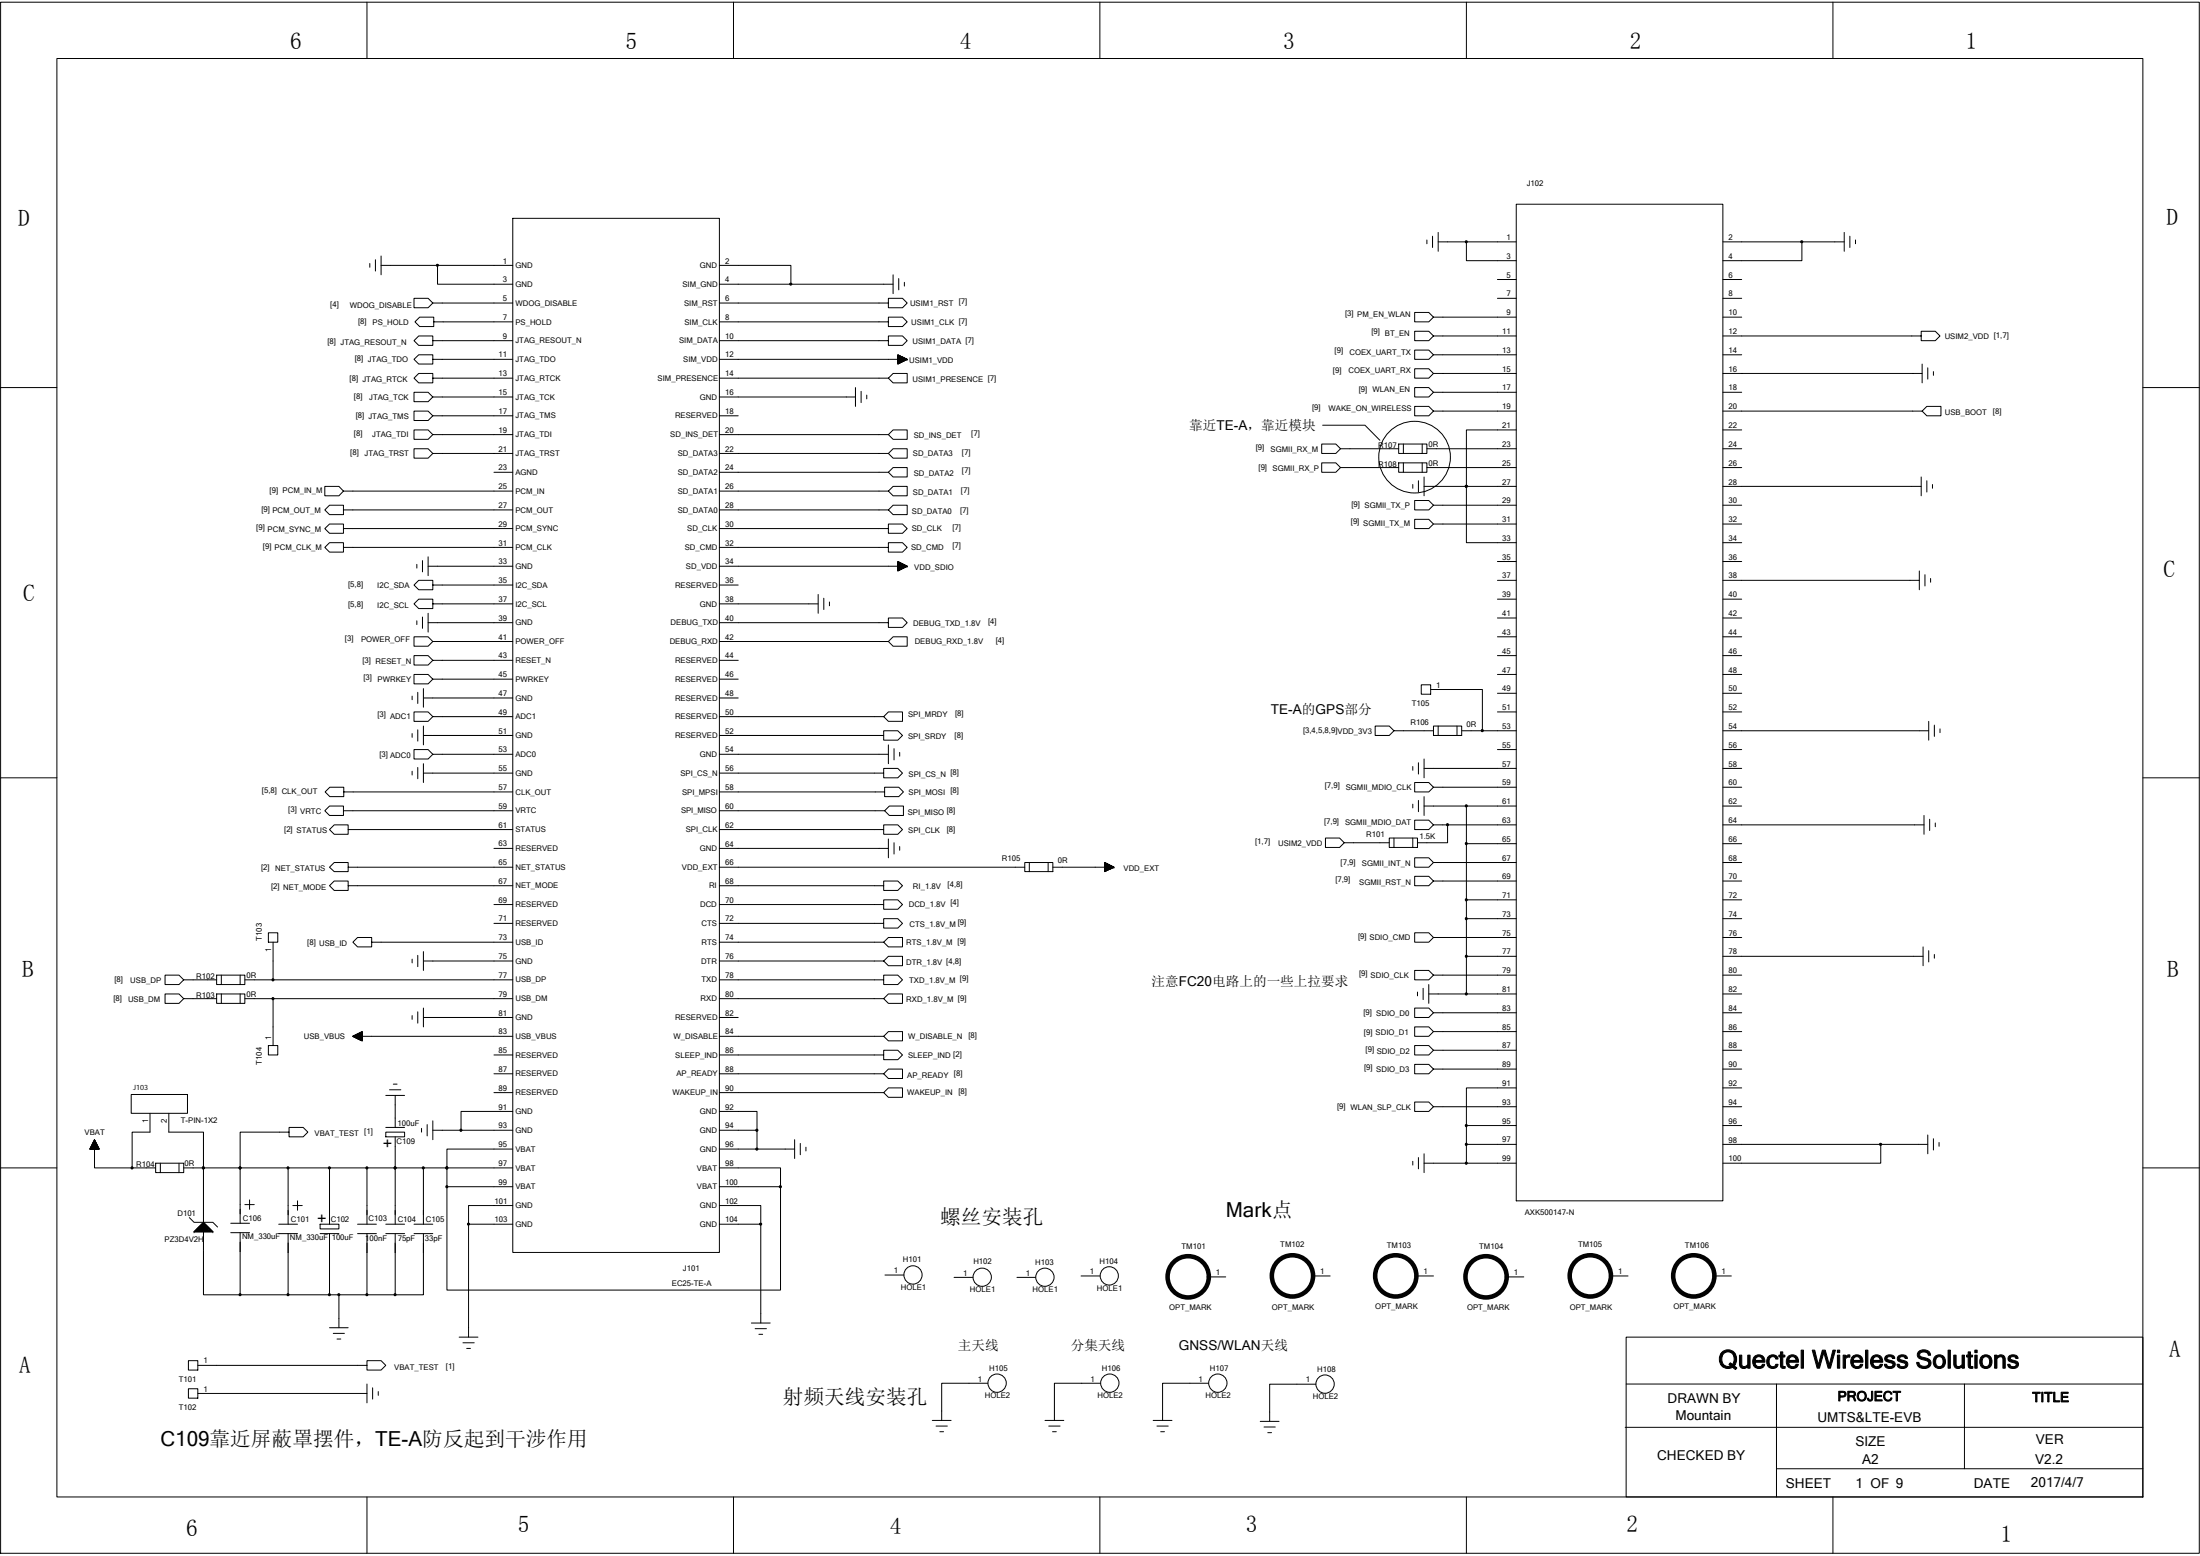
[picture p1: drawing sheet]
<svg xmlns="http://www.w3.org/2000/svg" width="297mm" height="210mm" viewBox="0 0 297 210" stroke-linecap="round" stroke-linejoin="round" font-family="sans-serif">
<g fill="none" stroke="#000" stroke-width=".14">
<path d="M.1 .3h296.8v209.3h-296.8zM7.7 7.9h281.6v194.1h-281.6zM49.5 .3v7.6M99 .3v7.6M148.5 .3v7.6M198 .3v7.6M247.5 .3v7.6M49.9 35.6v.5M50.7 35.1v1.5M51.5 34.5v2.6M51.5 35.8h17.7M59.1 35.8v2.6h10.1"/>
<path d="M69.2 29.5h27.9v139.5h-27.9zM97.1 35.8h9.7v2.6M120.6 38.4h-23.5M120.6 37.1v2.5M121.3 37.6v1.5M122.1 38.1v.5M192.7 32.4v.5M193.4 31.9v1.5M194.2 32.6h10.5M194.2 31.4v2.5M198 32.6v2.6h6.7M202.2 37.7h2.5"/>
<path d="M204.7 27.6h27.9v134.5h-27.9zM232.6 37.7h2.6M243.3 32.6v2.6h-10.7M249 31.4v2.5M249 32.6h-16.4M249.8 31.9v1.5M250.5 32.4v.5M.1 52.3h7.6M69.2 46h-10.8v-.7h-1.9l-.6 .7 .6 .6h1.9v-.6M69.2 51h-10.8v-.6h-1.9l-.6 .6 .6 .7h1.9v-.7M69.2 48.5h-10.8v-.6h-1.9l-.6 .6 .6 .6h1.9v-.6M69.2 56.1h-10.8l-.6 .6h-1.9v-1.2h1.9l.6 .6"/>
<path d="M69.2 53.6h-10.8l-.6 .6h-1.9v-1.3h1.9l.6 .7M69.2 58.7h-10.8l-.6 .6h-1.9v-1.3h1.9l.6 .7M69.2 43.4h-10.6v-.6h-1.9l-.7 .6 .7 .7h1.9v-.7M69.2 40.9h-10.8l-.6 .6h-1.9v-1.2h1.9l.6 .6M97.1 56.1h2.6M115.5 53.6h-18.4M115.5 52.3v2.5M116.3 52.8v1.5M117 53.3v.5M119.9 51l.7-.6h1.9v1.3h-1.9l-.7-.7h-22.8M119.9 46v.6h2l.6-.6-.6-.7h-2v.7h-22.8M119.9 43.4v.7h2l.6-.7-.6-.6h-2v.6h-22.8"/>
<path d="M119.9 40.9v.6h2l.6-.6-.6-.6h-2v.6h-22.8M119.9 58.7l.7-.7h1.9v1.3h-1.9l-.7-.6h-22.8M121.2 48.5h1.3l-1.3-.6v1.2l1.3-.6h-25.4M121.2 49.1h.1M121.2 49h.2M121.2 49h.3M121.2 48.9h.4M121.2 48.9h.5M121.2 48.9h.6M121.2 48.8h.7M121.2 48.7h.8M121.2 48.7h.9"/>
<path d="M121.2 48.6h1M121.2 48.6h1.1M121.2 48.5h1.2M121.2 48.4h1.2M121.2 48.4h1.1v.2M121.2 48.3h1M121.2 48.3h.9M121.2 48.2h.8M121.2 48.2h.7M121.2 48.1h.5M121.2 48h.4M121.2 48h.3"/>
<path d="M121.2 48h.2M121.2 47.9h.1M121.3 47.9v1.2M121.3 48v1M121.4 48v1M121.5 48v1M121.6 48v.9M121.6 48.1v.8M121.7 48.1v.8M121.8 48.2v.7M121.8 48.2v.6M121.9 48.2v.6"/>
<path d="M122 48.2v.5M122 48.3v.4M122.1 48.3v.4M122.2 48.3v.3M122.2 48.4v.2M122.3 48.4v.2M122.4 48.4v.1M122.4 48.5h.1M122.5 48.5h.1M178.6 57.4h5.7l2 2M188.8 59.9h3.9v1.3h-3.9zM189.5 59.9v1.3"/>
<path d="M192 59.9v1.3M193.5 45.3l-.6-.6h-1.9v1.3h1.9l.6-.7h11.2M193.5 47.9l-.6-.7h-1.9v1.3h1.9l.6-.6h11.2M193.5 50.4l-.6-.6h-1.9v1.2h1.9l.6-.6h11.2M193.5 52.9l-.6-.6h-1.9v1.3h1.9l.6-.7h11.2M193.5 55.5l-.6-.7h-1.9v1.3h1.9l.6-.6h11.2M193.5 42.8l-.6-.6h-1.9v1.2h1.9l.6-.6h11.2M202.2 40.3h2.5M204.7 58h-6.7v7.6M232.6 40.3h2.6M232.6 42.8h2.6M232.6 47.9h2.6"/>
<path d="M232.6 52.9h2.6M232.6 58h2.6M259.4 45.3v.7h1.9l.6-.7-.6-.6h-1.9v.6h-26.8M259.5 55.5l.7 .6h1.9v-1.3h-1.9l-.7 .7h-26.9M259.5 49.1v2.6M259.5 50.4h-26.9M260.3 49.6v1.6M261 50.1v.6M289.3 52.3h7.6M56.3 76.2v.5M57 75.6v1.6M57.8 75.1v2.6"/>
<path d="M66.7 63.7h2.5M69.2 66.3h-22.8l-.6-.7h-1.9v1.3h1.9l.6-.6M69.2 68.8h-22.8v-.6h-1.9l-.6 .6 .6 .6h1.9v-.6M69.2 71.3h-22.8v-.6h-1.9l-.6 .6 .6 .7h1.9v-.7M69.2 73.9h-22.8v-.7h-1.9l-.6 .7 .6 .6h1.9v-.6M69.2 79h-10.8v-.7h-1.9l-.6 .7 .6 .6h1.9v-.6M69.2 61.2h-10.8l-.6 .6h-1.9v-1.2h1.9l.6 .6M69.2 76.4h-11.4M97.1 79h2.6M119.9 73.9v.6h2l.6-.6-.6-.7h-2v.7h-22.8M119.9 71.3v.7h2l.6-.7-.6-.6h-2v.6h-22.8M119.9 68.8l.7-.6h1.9v1.2h-1.9l-.7-.6h-22.8"/>
<path d="M119.9 66.3l.7-.7h1.9v1.3h-1.9l-.7-.6h-22.8M119.9 63.7l.7-.6h1.9v1.3h-1.9l-.7-.7h-22.8M119.9 61.2l.7-.6h1.9v1.2h-1.9l-.7-.6h-22.8M121.2 76.4h1.3l-1.3-.6v1.2l1.3-.6h-25.4M121.2 76.3h1.1v.2M121.2 77h.1M121.2 77h.2M121.2 76.9h.3M121.2 76.9h.4M121.2 76.8h.5M121.2 76.8h.6M121.2 76.7h.7"/>
<path d="M121.2 76.7h.8M121.2 76.6h.9M121.2 76.5h1.1M121.2 76.5h1.2M121.2 76.3h1.2M121.2 76.3h1M121.2 76.2h.9M121.2 76.2h.8M121.2 76.1h.7M121.2 76.1h.6M121.2 76h.5M121.2 75.9h.4"/>
<path d="M121.2 75.9h.3M121.2 75.8h.2M121.2 75.8h.1M121.3 75.8v1.2M121.4 75.9v1M121.5 75.9v1M121.6 75.9v1M121.6 76v.8M121.7 76v.8M121.8 76.1v.7M121.8 76.1v.6M121.9 76.1v.6"/>
<path d="M122 76.2v.5M122 76.2v.4M122.1 76.2v.4M122.2 76.3v.3M122.2 76.3v.2l-1 .1M122.3 76.3v.2M122.4 76.3v.2M122.4 76.4h.1M122.5 76.4h.1M181 63.1l-.6-.6h-1.9v1.2h1.9l.6-.6h7.8M181 60.6l-.6-.7h-1.9v1.3h1.9l.6-.6h7.8M188.8 62.5h3.9v1.2h-3.9z"/>
<path d="M189.5 62.5v1.2M190.8 65.4v.5M191.5 64.9v1.5M192 62.5v1.2M192.3 65.6h12.4M192.3 64.4v2.5M193.5 68.2l-.6-.7h-1.9v1.3h1.9l.6-.6h11.2M198 65.6v7.6h6.7M198 65.6h.1M202.2 75.8h2.5M202.2 78.3h2.5M204.7 70.7h-11.2l-.6 .6h-1.9v-1.2h1.9l.6 .6"/>
<path d="M204.7 60.6h-12M204.7 63.1h-12M232.6 60.6h2.6M232.6 63.1h2.6M232.6 68.2h2.6M232.6 70.7h2.6M232.6 73.2h2.6M232.6 75.8h2.6M259.1 77v2.6M259.1 78.3h-26.5M259.4 64.4v2.5M259.4 65.6h-26.8"/>
<path d="M259.9 77.6v1.5M260.2 64.9v1.5M260.7 78.1v.5M260.9 65.4v.5M55.6 99v.5M55.6 93.9v.5M56.3 83.8v.5M56.4 98.5v1.5M56.4 93.4v1.5M57 83.3v1.5M57.2 98v2.5M57.2 92.9v2.5"/>
<path d="M57.2 94.2h1.2M57.8 82.8v2.5M58.4 86.6l-.6-.7h-1.9v1.3h1.9l.6-.6h10.8M69.2 96.7h-10.8l-.6 .6h-1.9v-1.2h1.9l.6 .6M69.2 81.5h-10.8v-.6h-1.9l-.6 .6 .6 .6h1.9v-.6M69.2 91.7h-10.8l-.6 .6h-1.9v-1.3h1.9l.6 .7M69.2 89.1h-10.8l-.6 .6h-1.9v-1.2h1.9l.6 .6M69.2 84h-11.4M69.2 94.2h-10.8M69.2 99.3h-12M97.1 84h22.8v-.6h2l.6 .6-.6 .7h-2v-.7M97.1 86.6h22.8l.7 .6h1.9v-1.3h-1.9l-.7 .7"/>
<path d="M97.1 89.1h2.6M97.1 91.7h2.6M97.1 94.2h2.6M110.5 81.5h-13.4M110.5 80.2v2.6M111.2 80.7v1.6M112 81.2v.5M119.3 99.3v.6h1.9l.7-.6-.7-.7h-1.9v.7h-22.2M119.3 96.7l.6-.6h2v1.2h-2l-.6-.6h-22.2M191.9 92.4h1.3v1.3h-1.3zM193.2 93h6.9v5.6h4.6M193.5 98.6h-5.3l-.6 .7h-1.9v-1.3h1.9l.6 .6"/>
<path d="M193.5 98h3.9v1.3h-3.9zM194.2 98v1.3M196.7 98v1.3M200.1 98.6h-2.7M202.2 80.9h2.5M202.2 83.4h2.5M202.2 85.9h2.5M202.2 88.5h2.5M202.2 91h2.5M202.2 93.6h2.5M202.2 96.1h2.5M232.6 80.9h2.6"/>
<path d="M232.6 83.4h2.6M232.6 85.9h2.6M232.6 88.5h2.6M232.6 91h2.6M232.6 93.6h2.6M232.6 96.1h2.6M260.4 97.3v2.6M260.4 98.6h-27.8M261.2 97.9v1.5M261.9 98.4v.5M.1 105h7.6M47 119.5v.7h-1.9l-.6-.7 .6-.6h1.9v.6h22.2"/>
<path d="M47 117v.6h-1.9l-.6-.6 .6-.6h1.9v.6h22.2M47 112v.6h-1.9l-.6-.6 .6-.7h1.9v.7h22.2M55.6 104.1v.5M56.4 103.6v1.5M57.2 103.1v2.5M66.7 114.5h2.5M69.2 101.8h-10.8l-.6 .6h-1.9v-1.2h1.9l.6 .6M69.2 109.4h-22.8v-.6h-1.9l-.6 .6 .6 .6h1.9v-.6M69.2 106.9h-22.8v-.7h-1.9l-.6 .7 .6 .6h1.9v-.6M69.2 104.3h-12M97.1 119.5h22.2M119.3 104.3v.7h1.9l.7-.7-.7-.6h-1.9v.6h-22.2"/>
<path d="M119.3 112v.6h1.9l.7-.6-.7-.7h-1.9v.7h-22.2M119.3 118.9h1.9l.7 .6-.7 .7h-1.9zM119.4 106.9v.6h1.9l.7-.6-.7-.7h-1.9v.7h-22.3M119.4 109.4l.7-.6h1.9v1.2h-1.9l-.7-.6h-22.3M119.9 114.5h-22.8M119.9 113.2v2.6M119.9 101.8h-22.8M119.9 100.5v2.6M120.7 113.7v1.6M120.7 101v1.6M121.5 114.2v.5M121.5 101.5v.5"/>
<path d="M138.4 116.4h3.8v1.2h-3.8zM138.4 117h-41.3M139 116.4v1.2M141.5 116.4v1.2M142.2 117h8.2l-1.3 .6v-1.2l1.3 .6h-1.3M149.1 117.6h.1M149.1 117.6h.2M149.1 117.5h.3M149.1 117.5h.4M149.1 117.4h.5M149.1 117.3h.8M149.1 117.3h.9"/>
<path d="M149.1 117.2h1M149.1 117.2h1.1M149.1 117.1h1.2M149.1 117.1h1.3M149.1 117h1.2M149.1 116.9h1.1v.2M149.1 116.9h1v.3M149.1 116.8h.9M149.1 116.8h.8M149.1 116.7h.7M149.1 116.7h.6v.6M149.1 116.6h.5"/>
<path d="M149.1 116.6h.4M149.1 116.5h.3M149.1 116.5h.2M149.1 116.4l.1 1.2M149.2 116.4v1.2M149.3 116.5v1.1M149.3 116.5v1M149.4 116.5v1M149.5 116.6v.9M149.5 116.6v.8M149.6 116.6v.8M149.7 116.7v.6h-.6"/>
<path d="M149.8 116.7v.6M149.9 116.8v.5M149.9 116.8v.4M150 116.8v.4M150.1 116.9v.3M150.2 116.9v.2M150.3 117v.1M150.4 117h.1M181.5 113.7l-.6-.6h-1.9v1.3h1.9l.6-.7h6.1M187.6 113.1h3.8v1.3h-3.8zM188.2 113.1v1.3M190.8 113.1v1.3"/>
<path d="M190.8 108.5v.5M190.8 103.4v.5M191.5 108v1.5M191.5 102.9v1.6M192.3 108.8h12.4M192.3 107.5v2.5M192.3 102.4v2.6M193.5 106.2l-.6-.6h-1.9v1.3h1.9l.6-.7h11.2M193.5 111.3l-.6-.6h-1.9v1.3h1.9l.6-.7h1.9v2.4h-4M193.5 116.4l-.6-.6h-1.9v1.2h1.9l.6-.6h11.2M193.5 118.9l-.6-.6h-1.9v1.2h1.9l.6-.6h11.2M198 108.8v12.6"/>
<path d="M202.2 101.2h2.5M204.7 103.7h-12.4M204.7 111.3h-9.3M204.7 113.9h-6.7M232.6 101.2h2.6M232.6 103.7h2.6M232.6 106.2h2.6M232.6 108.8h2.6M232.6 113.9h2.6M232.6 116.4h2.6M232.6 118.9h2.6M259.8 110v2.6"/>
<path d="M259.8 111.3h-27.2M260.5 110.6v1.5M261.3 111.1v.5M289.3 105h7.6M29.2 131.6h3.9v1.3h-3.9zM29.2 134.1h3.9v1.3h-3.9zM29.2 134.8h-4.4l-.6 .6h-1.9v-1.3h1.9l.6 .7M29.2 132.2h-4.4l-.6 .7h-1.9v-1.3h1.9l.6 .6M29.9 131.6v1.3M29.9 134.1v1.3M32.4 131.6v1.3M32.4 134.1v1.3"/>
<path d="M33.1 134.8h3.8v6.3M33.1 132.2h3.8M36.2 125.9h1.3v1.2h-1.3zM36.9 127.1v5.1h32.3M36.9 134.8h32.3M47.7 139.8v.1M47.7 139.9h1.2M47.8 139.8v.1M47.8 140h1.1M47.9 139.7v.3M48 139.7v.3M48.1 139.6v.5"/>
<path d="M48.2 139.6v.5M48.3 139.5v.7h.6M48.4 139.5v.7M48.5 139.4v.9M48.6 139.4v.9M48.6 139.3v1.1M48.7 139.3h.2M48.7 139.3v1.1M48.8 139.3h.1M48.8 139.3v1.1h.1M48.9 139.2v1.3M48.9 139.8h-1.2v.1"/>
<path d="M48.9 139.8h-1.1v.2M48.9 139.7h-1v.3h1M48.9 139.8h-1.3l1.3 .7v-1.3l-1.3 .6h21.6M48.9 139.7h-.9v.4h.9M48.9 139.6h-.8v.5M48.9 139.6h-.7v.6M48.9 139.5h-.6v.7h.6M48.9 139.4h-.5v.9h.5M48.9 139.4h-.4l.1 .9h.3M48.9 139.3h-.1l.1 1.1M55.6 129.4v.5M55.6 137.1v.5"/>
<path d="M56.4 128.9v1.6M56.4 136.5v1.6M57.2 128.4v2.6M57.2 136v2.6M66.7 122.1h2.5M66.7 124.6h2.5M69.2 127.1h-19v-.6h-1.9l-.7 .6 .7 .7h1.9v-.7M69.2 129.7h-12M69.2 137.3h-12M97.1 137.3h2.6M119.3 124.6v.6h1.9l.7-.6-.7-.6h-1.9v.6h-22.2M119.3 129.7l.6-.6h2v1.2h-2l-.6-.6h-22.2"/>
<path d="M119.3 134.8l.6-.7h2v1.3h-2l-.6-.6h-22.2M119.3 132.2v.7h1.9l.7-.7-.7-.6h-1.9v.6h-22.2M119.3 127.1l.6-.6h2v1.3h-2l-.6-.7h-22.2M119.3 122.1v.6h1.9l.7-.6-.7-.7h-1.9v.7h-22.2M119.3 139.8l.6-.6h2v1.3h-2l-.6-.7h-22.2M191.4 133.9v.5M192.1 133.4v1.5M192.9 134.1h11.8M192.9 132.9v2.5M193.5 126.5l-.6-.6h-1.9v1.2h1.9l.6-.6h11.2M193.5 131.6l-.6-.6h-1.9v1.2h1.9l.6-.6h11.2M193.5 136.7l-.6-.7h-1.9v1.3h1.9l.6-.6h11.2"/>
<path d="M193.5 139.2l-.6-.6h-1.9v1.2h1.9l.6-.6h11.2M198 124v10.1M204.7 121.4h-6.7v2.6M204.7 124h-6.7M204.7 129.1h-6.7M232.6 121.4h2.6M232.6 124h2.6M232.6 126.5h2.6M232.6 131.6h2.6M232.6 134.1h2.6M232.6 136.7h2.6M232.6 139.2h2.6"/>
<path d="M259.6 127.8v2.5M259.6 129.1h-27M260.4 128.3v1.5M261.2 128.8v.5M.1 157.6h7.6M12.1 155.1h1.3M12.1 155l1.3 .1M12.1 155v.1M12.2 155h1.2M12.2 154.9h1.1v.2M12.2 154.9v.2M12.2 154.9h1.1"/>
<path d="M12.3 155.1v-.3h1v.3M12.3 154.8h.9M12.3 154.7h.9v.4M12.3 154.7v.4M12.3 154.7h.9M12.4 154.6h.8v.5M12.4 154.6v.5M12.4 154.6h.7M12.4 154.5h.7v.6M12.4 154.5v.6M12.4 154.5h.7M12.5 154.4h.6v.7"/>
<path d="M12.5 154.4v.7M12.5 154.4h.5M12.5 154.3h.5v.8M12.6 154.2h.4v.9M12.6 154.2v.9M12.6 154.2h.4M12.6 154.1h.3v1M12.7 154v1.1M12.7 154h.2v1.1M12.7 154h.1M12.7 153.9h.1v1.2M12.8 153.8v1.3"/>
<path d="M12.8 153.8h.1M12.8 153.9l-.1 1.2M12.9 154.1h-.3v1M13 154.3h-.5v.8M17.7 147.7h7.6v2.5h-7.6zM17.8 157.6h3.2M20.3 150.2v2.6h-2.5v4.8h-5v-3.8l-.7 1.3h1.3l-.6-1.3M21 157h3.8v1.2h-3.8zM21.7 157v1.2M22.8 150.2v2.6h4.7v21.9h4.9v-8.4M24.2 157v1.2M36.2 141.1h1.3v1.3h-1.3z"/>
<path d="M38.9 157.6h-6.5v7.5M38.9 157.6v7.6M38.9 157.6h30.3M39 152.8v.6h1.9l.7-.6-.7-.7h-1.9v.7h-6.6v4.8h-7.6M44.5 157.6v7.6M48.2 140.1h.7M48.7 140.4h.2M49.5 157.6v7.6M52.1 147.8h2.5M52.1 152.8h2.5v.6h-2.5zM52.1 152.1h2.5M52.6 147.1h1.5"/>
<path d="M53.1 146.3h.5M53.4 147.8v4.3M53.4 153.4v11.8M56.9 152.3v.5M57.2 157.6v7.6M57.7 151.8v1.5M58.4 151.3v2.5M58.4 152.5h10.8M60.3 157.6h.1M60.3 157.6v2.5M66.7 142.4h2.5M66.7 144.9h2.5"/>
<path d="M66.7 147.4h2.5M69.2 155.1h-8.9v2.5M69.2 150h-7v2.5M97.1 157.6h8.3v2.5M97.1 150h5.1v2.5M102.2 152.5v2.6h-5.1M102.2 152.5h-5.1M102.2 155.1h5.1M107.3 153.8v2.5M108.1 154.3v1.5M108.8 154.8v.5M119.3 147.4l.6-.6h2v1.3h-2l-.6-.7h-22.2"/>
<path d="M119.3 142.4v.6h1.9l.7-.6-.7-.7h-1.9v.7h-22.2M119.3 144.9l.6-.6h2v1.2h-2l-.6-.6h-22.2M190.8 156.7v.5M191.5 156.2v1.5M192.3 157h12.4M192.3 155.7v2.5M193.5 141.7l-.6-.6h-1.9v1.3h1.9l.6-.7h11.2M193.5 144.3l-.6-.7h-1.9v1.3h1.9l.6-.6h11.2M193.5 149.4l-.6-.7h-1.9v1.3h1.9l.6-.6h11.2M198 151.9v5.1M204.7 146.8h-6.7v5.1M204.7 151.9h-6.7"/>
<path d="M204.7 154.4h-6.7M232.6 141.7h2.6M232.6 144.3h2.6M232.6 146.8h2.6M232.6 149.4h2.6M232.6 151.9h2.6M253.9 154.4v2.6h-21.3M260.3 153.2v2.5M260.3 154.4h-27.7M261 153.7v1.5M261.8 154.2v.5M289.3 157.6h7.6"/>
<path d="M25.6 164.3l.6 .7h2.5l.7 .6M26.2 166.2h2.5l-1.2-1.2-1.3 1.2h2.5M26.2 166.2h.1M26.3 166.1h2.3v.1M26.3 166.1v.1M26.5 166h2v.2M26.5 165.9v.3M26.6 166.2v-.4h1.8v.4M26.7 166.2v-.5h1.5v.5M26.8 165.6h1.3v.6M26.8 165.6v.6M27 165.5h1v.7"/>
<path d="M27 165.4v.8M27.1 165.3h.8v.9M27.1 165.3v.9M27.2 166.2v-1h.5v1M27.3 165.1h.3v1.1M27.3 165.1v1.1M27.5 165h.1M28.7 166.2h.1M31.2 165.1h2.5M31.2 166.3h2.5M33.1 162.6h1.2M33.7 161.9v1.3"/>
<path d="M37.6 165.2h2.6M37.6 166.5h2.6M38.9 166.5v8.2h-6.5M38.9 174.7h10.6M39.5 162.7h1.3M40.2 162.1v1.2M43.2 165.2h2.6v.6h-2.6zM43.2 166.5h2.6M44.5 179.2h2.5M44.5 166.5v8.2M45 179.9h1.5M45.8 174.7v4.5"/>
<path d="M48.3 165.2h2.5M48.3 166.5h2.5M49.5 166.5v8.2M52.1 165.2h2.5M52.1 166.5h2.5M53.4 166.5v8.2h-3.9M55.9 165.2h2.5M55.9 166.5h2.5M57.2 166.5v8.2h-3.8M60.3 160.1v14h45.1v-14M60.3 160.1h8.9M63.3 165.2h5.9"/>
<path d="M63.3 165.2v15.2M69.2 162.7h-5.9v2.5M97.1 162.7h5.6v2.5M101.4 178.5h2.6M102 179.3h1.5M102.7 165.2h-5.6M102.7 165.2v13.3M105.4 160.1h-8.3M119.5 172.1h2.5M128.8 172.4h2.6M137.3 172.4h2.5M146 172.2h2.5"/>
<path d="M163 172.3h2.5M177.1 172.2h2.5M191 172.2h2.5M203.2 172.3h2.5M217.3 172.2h2.5M231.2 172.2h2.6M25.4 183.6h1.3v1.3h-1.3zM25.4 187.4h1.3v1.3h-1.3zM26.7 184.3h22.8v-.7h2l.6 .7-.6 .6h-2v-.6M45.5 180.7h.5M49.5 188h-22.8M49.5 186.8v2.5"/>
<path d="M50.3 187.3v1.5M51.1 187.8v.5M62 180.4h2.5M62.5 181.2h1.5M63 182h.5M102.5 180.1h.5M125.9 191.7h2.5M126.4 192.4h1.5M126.9 193.2h.5M133.4 186.7h-6.3v5M141.1 191.7h2.5M141.6 192.4h1.5"/>
<path d="M142.1 193.2h.5M148.6 186.7h-6.2v5M155.7 191.7h2.5M156.2 192.4h1.5M156.7 193.2h.5M163.2 186.7h-6.2v5M170.2 191.8h2.5M170.7 192.6h1.5M171.2 193.3h.5M177.6 186.8h-6.2v5M219.4 192.6h69.9M219.6 180.4h69.7v21.6h-69.7z"/>
<path d="M219.6 186.8h69.7M239.9 198.2h49.4M239.9 186.8v15.2M265.2 186.8v11.4M49.5 202v7.6M99 202v7.6M148.5 202v7.6M198 202v7.6M247.5 202v7.6"/>
<circle cx="191" cy="61.7" r="4.8"/>
<circle cx="123.3" cy="172" r="1.23"/>
<circle cx="132.6" cy="172.4" r="1.23"/>
<circle cx="141.1" cy="172.4" r="1.23"/>
<circle cx="149.8" cy="172.2" r="1.23"/>
<circle cx="134.6" cy="186.7" r="1.24"/>
<circle cx="149.8" cy="186.7" r="1.24"/>
<circle cx="164.4" cy="186.7" r="1.24"/>
<circle cx="178.9" cy="186.8" r="1.24"/>
</g>
<g fill="none" stroke="#000" stroke-width=".61">
<circle cx="160.4" cy="172.3" r="2.79"/>
<circle cx="174.5" cy="172.2" r="2.79"/>
<circle cx="188.4" cy="172.2" r="2.79"/>
<circle cx="200.6" cy="172.3" r="2.79"/>
<circle cx="214.7" cy="172.2" r="2.79"/>
<circle cx="228.7" cy="172.2" r="2.79"/>
</g>
<g fill="#000" stroke="#000" stroke-width=".14">
<path d="M59 35.7h.2v.2h-.2z" fill-rule="evenodd"/>
<path d="M106.7 38.2h.2v.2h-.2z" fill-rule="evenodd"/>
<path d="M197.9 32.5h.2v.2h-.2z" fill-rule="evenodd"/>
<path d="M243.2 32.5h.2v.2h-.2z" fill-rule="evenodd"/>
<path d="M197.9 65.5h.2v.2h-.2z" fill-rule="evenodd"/>
<path d="M197.9 65.5h.2v.2h-.2z" fill-rule="evenodd"/>
<path d="M200 98.5h.2v.2h-.2z" fill-rule="evenodd"/>
<path d="M195.3 111.2h.2v.2h-.2z" fill-rule="evenodd"/>
<path d="M197.9 113.7h.2v.2h-.2z" fill-rule="evenodd"/>
<path d="M197.9 108.6h.2v.3h-.2z" fill-rule="evenodd"/>
<path d="M36.8 132.1h.2v.2h-.2z" fill-rule="evenodd"/>
<path d="M36.8 134.7h.2v.2h-.2z" fill-rule="evenodd"/>
<path d="M197.9 128.9h.2v.3h-.2z" fill-rule="evenodd"/>
<path d="M197.9 134h.2v.2h-.2z" fill-rule="evenodd"/>
<path d="M197.9 123.9h.2v.2h-.2z" fill-rule="evenodd"/>
<path d="M197.9 121.3h.2v.2h-.2z" fill-rule="evenodd"/>
<path d="M17.7 157.5h.2v.2h-.2z" fill-rule="evenodd"/>
<path d="M27.4 157.5h.2v.2h-.2z" fill-rule="evenodd"/>
<path d="M27.4 157.5h.2v.2h-.2z" fill-rule="evenodd"/>
<path d="M32.3 157.5h.2v.2h-.2z" fill-rule="evenodd"/>
<path d="M32.3 157.5h.2v.2h-.2z" fill-rule="evenodd"/>
<path d="M38.8 157.5h.2v.2h-.2z" fill-rule="evenodd"/>
<path d="M44.4 157.5h.2v.2h-.2z" fill-rule="evenodd"/>
<path d="M49.4 157.5h.2v.2h-.2z" fill-rule="evenodd"/>
<path d="M53.2 157.5h.2v.2h-.2z" fill-rule="evenodd"/>
<path d="M53.2 157.5h.2v.2h-.2z" fill-rule="evenodd"/>
<path d="M57.1 157.5h.2v.2h-.2z" fill-rule="evenodd"/>
<path d="M60.2 157.5h.2v.2h-.2z" fill-rule="evenodd"/>
<path d="M60.2 157.5h.2v.2h-.2z" fill-rule="evenodd"/>
<path d="M62.1 152.4h.2v.2h-.2z" fill-rule="evenodd"/>
<path d="M197.9 156.9h.2v.2h-.2z" fill-rule="evenodd"/>
<path d="M197.9 154.3h.2v.2h-.2z" fill-rule="evenodd"/>
<path d="M197.9 151.8h.2v.2h-.2z" fill-rule="evenodd"/>
<path d="M32.3 174.6h.2v.2h-.2z" fill-rule="evenodd"/>
<path d="M38.8 174.6h.2v.2h-.2z" fill-rule="evenodd"/>
<path d="M44.4 174.6h.2v.2h-.2z" fill-rule="evenodd"/>
<path d="M45.6 174.6h.2v.2h-.2z" fill-rule="evenodd"/>
<path d="M49.4 174.6h.2v.2h-.2z" fill-rule="evenodd"/>
<path d="M53.2 174.6h.2v.2h-.2z" fill-rule="evenodd"/>
<path d="M60.2 160h.2v.2h-.2z" fill-rule="evenodd"/>
<path d="M63.1 165.1h.2v.2h-.2z" fill-rule="evenodd"/>
<path d="M102.6 165.1h.2v.2h-.2z" fill-rule="evenodd"/>
<circle cx="102.2" cy="152.5" r=".15"/>
<circle cx="102.2" cy="155.1" r=".15"/>
<circle cx="253.9" cy="154.4" r=".15"/>
<circle cx="105.4" cy="160.1" r=".15"/>
</g>
<text font-size="3.4" x="232" y="184.6">Quectel Wireless Solutions</text>
<g font-size="3.2">
<text x="39.2" y="6.6">6</text>
<text x="84.5" y="6.6">5</text>
<text x="129.6" y="6.6">4</text>
<text x="173.2" y="6.6">3</text>
<text x="220.1" y="6.6">2</text>
<text x="265.4" y="6.6">1</text>
<text x="2.5" y="30.5">D</text>
<text x="292.5" y="30.4">D</text>
<text x="292.1" y="77.8">C</text>
<text x="3.1" y="81.1">C</text>
<text x="3" y="131.8">B</text>
<text x="292.6" y="131.8">B</text>
<text x="2.6" y="185.3">A</text>
<text x="292.9" y="183.1">A</text>
<text x="25.1" y="207.3">6</text>
<text x="69.9" y="206.8">5</text>
<text x="120.1" y="207">4</text>
<text x="168.2" y="206.8">3</text>
<text x="219.6" y="206.8">2</text>
<text x="270.1" y="208">1</text>
</g>
<g font-size="2.8">
<text x="126.9" y="165.2">螺丝安装孔</text>
<text x="165.5" y="164.3">Mark点</text>
<text x="105.7" y="189.4">射频天线安装孔</text>
<text x="21.7" y="195.2">C109靠近屏蔽罩摆件，TE-A防反起到干涉作用</text>
</g>
<g font-size="2.2">
<text x="53.1" y="154.9" transform="rotate(-90 53.1 154.9)">+</text>
<text x="44.2" y="165" transform="rotate(-90 44.2 165)">+</text>
</g>
<g font-size="1.8">
<text x="160.6" y="58">靠近TE-A，靠近模块</text>
<text x="171.6" y="96.4">TE-A的GPS部分</text>
<text x="155.5" y="133.1">注意FC20电路上的一些上拉要求</text>
<text x="129.3" y="182.2">主天线</text>
<text x="144.6" y="182.2">分集天线</text>
<text x="159.2" y="182.2">GNSS/WLAN天线</text>
<text x="225.1" y="189.3">DRAWN BY</text>
<text x="226.2" y="191.6">Mountain</text>
<text x="245.4" y="191.9">UMTS&amp;LTE-EVB</text>
<text x="248.1" y="189.1">PROJECT</text>
<text x="274.4" y="189.2">TITLE</text>
<text x="223.7" y="197.1">CHECKED BY</text>
<text x="250.5" y="195.2">SIZE</text>
<text x="251.4" y="197.6">A2</text>
<text x="274.8" y="197.6">V2.2</text>
<text x="274.9" y="194.9">VER</text>
<text x="241.1" y="200.7">SHEET</text>
<text x="250.5" y="200.7">1 OF 9</text>
<text x="266.5" y="200.7">DATE</text>
<text x="274.2" y="200.6">2017/4/7</text>
</g>
<g font-size="1">
<text x="206.1" y="25">J102</text>
<text x="67.9" y="35.6">1</text>
<text x="97.9" y="35.6">2</text>
<text x="203.4" y="32.4">1</text>
<text x="203.4" y="34.9">3</text>
<text x="233.4" y="32.4">2</text>
<text x="233.4" y="34.9">4</text>
<text x="44.6" y="41.4">[4]</text>
<text x="47.2" y="41.5">WDOG_DISABLE</text>
<text x="67.9" y="38.1">3</text>
<text x="67.9" y="40.6">5</text>
<text x="69.6" y="36.2">GND</text>
<text x="69.6" y="38.7">GND</text>
<text x="69.6" y="41.3">WDOG_DISABLE</text>
<text x="92.1" y="38.7">SIM_GND</text>
<text x="92.4" y="41.3">SIM_RST</text>
<text x="94.5" y="36.2">GND</text>
<text x="97.9" y="38.1">4</text>
<text x="97.9" y="40.6">6</text>
<text x="122.9" y="41.3">USIM1_RST</text>
<text x="129.5" y="41">[7]</text>
<text x="203.4" y="37.5">5</text>
<text x="203.4" y="40">7</text>
<text x="233.4" y="37.5">6</text>
<text x="233.4" y="40">8</text>
<text x="44.2" y="46.4">[8] JTAG_RESOUT_N</text>
<text x="48.3" y="43.7">[8]</text>
<text x="50.3" y="43.8">PS_HOLD</text>
<text x="67.9" y="43.2">7</text>
<text x="67.9" y="45.7">9</text>
<text x="69.6" y="43.8">PS_HOLD</text>
<text x="69.6" y="46.3">JTAG_RESOUT_N</text>
<text x="91.7" y="46.3">SIM_DATA</text>
<text x="92.4" y="43.8">SIM_CLK</text>
<text x="97.9" y="43.2">8</text>
<text x="97.9" y="45.7">10</text>
<text x="123" y="43.9">USIM1_CLK [7]</text>
<text x="123.2" y="46.4">USIM1_DATA [7]</text>
<text x="180.2" y="47.7">[9]</text>
<text x="181.6" y="42.7">[3] PM_EN_WLAN</text>
<text x="182.2" y="47.9">COEX_UART_TX</text>
<text x="185.2" y="45.1">[9] BT_EN</text>
<text x="202.8" y="45.1">11</text>
<text x="202.8" y="47.6">13</text>
<text x="203.4" y="42.5">9</text>
<text x="233.4" y="42.5">10</text>
<text x="233.4" y="45.1">12</text>
<text x="233.4" y="47.6">14</text>
<text x="262.6" y="45.7">USIM2_VDD [1,7]</text>
<text x="47.2" y="51.4">[8] JTAG_RTCK</text>
<text x="47.8" y="53.8">[8]</text>
<text x="47.9" y="48.7">[8] JTAG_TDO</text>
<text x="49.8" y="54">JTAG_TCK</text>
<text x="67.3" y="48.2">11</text>
<text x="67.3" y="50.8">13</text>
<text x="67.3" y="53.3">15</text>
<text x="69.6" y="48.9">JTAG_TDO</text>
<text x="69.6" y="51.4">JTAG_RTCK</text>
<text x="69.6" y="53.9">JTAG_TCK</text>
<text x="88.8" y="51.4">SIM_PRESENCE</text>
<text x="92.2" y="48.9">SIM_VDD</text>
<text x="94.5" y="53.9">GND</text>
<text x="97.9" y="48.2">12</text>
<text x="97.9" y="50.8">14</text>
<text x="97.9" y="53.3">16</text>
<text x="122.7" y="49">USIM1_VDD</text>
<text x="123.2" y="51.5">USIM1_PRESENCE [7]</text>
<text x="180" y="50.3">[9]</text>
<text x="182.1" y="50.4">COEX_UART_RX</text>
<text x="183.4" y="52.9">[9] WLAN_EN</text>
<text x="202.8" y="50.1">15</text>
<text x="202.8" y="52.7">17</text>
<text x="233.4" y="50.1">16</text>
<text x="233.4" y="52.7">18</text>
<text x="47.8" y="58.9">[8]</text>
<text x="48" y="56.3">[8] JTAG_TMS</text>
<text x="50.2" y="59">JTAG_TDI</text>
<text x="67.3" y="55.9">17</text>
<text x="67.3" y="58.4">19</text>
<text x="69.6" y="56.5">JTAG_TMS</text>
<text x="69.6" y="59">JTAG_TDI</text>
<text x="90.5" y="59">SD_INS_DET</text>
<text x="91.1" y="56.5">RESERVED</text>
<text x="97.9" y="55.9">18</text>
<text x="97.9" y="58.4">20</text>
<text x="123.4" y="59.2">SD_INS_DET</text>
<text x="131.1" y="58.9">[7]</text>
<text x="177.2" y="55.3">[9]</text>
<text x="179.4" y="55.5">WAKE_ON_WIRELESS</text>
<text x="202.8" y="55.2">19</text>
<text x="202.8" y="57.8">21</text>
<text x="233.4" y="55.2">20</text>
<text x="233.4" y="57.8">22</text>
<text x="262.6" y="56">USB_BOOT</text>
<text x="269.1" y="55.8">[8]</text>
<text x="47.3" y="61.4">[8]</text>
<text x="49.2" y="61.6">JTAG_TRST</text>
<text x="67.3" y="60.9">21</text>
<text x="67.3" y="63.5">23</text>
<text x="69.6" y="61.6">JTAG_TRST</text>
<text x="69.6" y="64.1">AGND</text>
<text x="91.5" y="61.6">SD_DATA3</text>
<text x="91.5" y="64.1">SD_DATA2</text>
<text x="97.9" y="60.9">22</text>
<text x="97.9" y="63.5">24</text>
<text x="123.2" y="61.6">SD_DATA3</text>
<text x="123.4" y="64.2">SD_DATA2</text>
<text x="129.9" y="63.8">[7]</text>
<text x="129.9" y="61.4">[7]</text>
<text x="169.5" y="60.8">[9]</text>
<text x="169.9" y="63.4">[9]</text>
<text x="171.6" y="60.9">SGMII_RX_M</text>
<text x="171.8" y="63.6">SGMII_RX_P</text>
<text x="186.1" y="60.4">R107</text>
<text x="186.1" y="63">R108</text>
<text x="192.9" y="60.3">0R</text>
<text x="192.9" y="62.8">0R</text>
<text x="202.8" y="60.3">23</text>
<text x="202.8" y="62.8">25</text>
<text x="202.8" y="65.4">27</text>
<text x="233.4" y="60.3">24</text>
<text x="233.4" y="62.8">26</text>
<text x="233.4" y="65.4">28</text>
<text x="34.6" y="71.6">[9] PCM_SYNC_M</text>
<text x="35.3" y="69.1">[9] PCM_OUT_M</text>
<text x="36.4" y="66.5">[9] PCM_IN_M</text>
<text x="67.3" y="66">25</text>
<text x="67.3" y="68.6">27</text>
<text x="67.3" y="71.1">29</text>
<text x="69.6" y="66.6">PCM_IN</text>
<text x="69.6" y="69.2">PCM_OUT</text>
<text x="69.6" y="71.7">PCM_SYNC</text>
<text x="91.5" y="66.6">SD_DATA1</text>
<text x="91.5" y="69.2">SD_DATA0</text>
<text x="92.8" y="71.7">SD_CLK</text>
<text x="97.9" y="66">26</text>
<text x="97.9" y="68.6">28</text>
<text x="97.9" y="71.1">30</text>
<text x="123.1" y="71.7">SD_CLK</text>
<text x="123.1" y="69.3">SD_DATA0</text>
<text x="123.2" y="66.8">SD_DATA1</text>
<text x="128.6" y="71.6">[7]</text>
<text x="129.6" y="69.2">[7]</text>
<text x="129.7" y="66.5">[7]</text>
<text x="182.4" y="70.7">[9] SGMII_TX_M</text>
<text x="182.5" y="68.4">[9] SGMII_TX_P</text>
<text x="202.8" y="67.9">29</text>
<text x="202.8" y="70.5">31</text>
<text x="233.4" y="67.9">30</text>
<text x="233.4" y="70.5">32</text>
<text x="35.5" y="74.1">[9] PCM_CLK_M</text>
<text x="67.3" y="73.6">31</text>
<text x="67.3" y="76.2">33</text>
<text x="69.6" y="74.2">PCM_CLK</text>
<text x="69.6" y="76.8">GND</text>
<text x="92.5" y="74.2">SD_CMD</text>
<text x="92.6" y="76.8">SD_VDD</text>
<text x="97.9" y="73.6">32</text>
<text x="97.9" y="76.2">34</text>
<text x="123" y="74.3">SD_CMD</text>
<text x="123.4" y="76.9">VDD_SDIO</text>
<text x="128.6" y="74">[7]</text>
<text x="202.8" y="73">33</text>
<text x="202.8" y="75.5">35</text>
<text x="233.4" y="73">34</text>
<text x="233.4" y="75.5">36</text>
<text x="47" y="79.2">[5,8]</text>
<text x="47" y="81.9">[5,8]</text>
<text x="50.9" y="79.3">I2C_SDA</text>
<text x="50.9" y="82">I2C_SCL</text>
<text x="67.3" y="78.7">35</text>
<text x="67.3" y="81.2">37</text>
<text x="67.3" y="83.8">39</text>
<text x="69.6" y="79.3">I2C_SDA</text>
<text x="69.6" y="81.8">I2C_SCL</text>
<text x="91.1" y="79.3">RESERVED</text>
<text x="94.5" y="81.9">GND</text>
<text x="97.9" y="78.7">36</text>
<text x="97.9" y="81.2">38</text>
<text x="97.9" y="83.8">40</text>
<text x="202.8" y="78.1">37</text>
<text x="202.8" y="80.6">39</text>
<text x="202.8" y="83.1">41</text>
<text x="233.4" y="78.1">38</text>
<text x="233.4" y="80.6">40</text>
<text x="233.4" y="83.1">42</text>
<text x="46.6" y="86.5">[3]</text>
<text x="48.7" y="86.6">POWER_OFF</text>
<text x="48.9" y="89.5">[3] RESET_N</text>
<text x="67.3" y="86.3">41</text>
<text x="67.3" y="88.9">43</text>
<text x="69.6" y="84.4">GND</text>
<text x="69.6" y="86.9">POWER_OFF</text>
<text x="69.6" y="89.5">RESET_N</text>
<text x="90.4" y="86.9">DEBUG_RXD</text>
<text x="90.5" y="84.4">DEBUG_TXD</text>
<text x="91.1" y="89.5">RESERVED</text>
<text x="97.9" y="86.3">42</text>
<text x="97.9" y="88.9">44</text>
<text x="123.3" y="84.4">DEBUG_TXD_1.8V</text>
<text x="123.5" y="87">DEBUG_RXD_1.8V</text>
<text x="133.4" y="84.3">[4]</text>
<text x="134.4" y="86.8">[4]</text>
<text x="202.8" y="85.7">43</text>
<text x="202.8" y="88.2">45</text>
<text x="233.4" y="85.7">44</text>
<text x="233.4" y="88.2">46</text>
<text x="49.1" y="91.8">[3]</text>
<text x="51" y="92">PWRKEY</text>
<text x="67.3" y="91.4">45</text>
<text x="67.3" y="93.9">47</text>
<text x="69.6" y="92">PWRKEY</text>
<text x="69.6" y="94.5">GND</text>
<text x="91.1" y="92">RESERVED</text>
<text x="91.1" y="94.6">RESERVED</text>
<text x="97.9" y="91.4">46</text>
<text x="97.9" y="93.9">48</text>
<text x="190.6" y="95.3">T105</text>
<text x="193.9" y="92.8">1</text>
<text x="202.8" y="90.8">47</text>
<text x="202.8" y="93.3">49</text>
<text x="202.8" y="95.8">51</text>
<text x="233.4" y="90.8">48</text>
<text x="233.4" y="93.3">50</text>
<text x="233.4" y="95.8">52</text>
<text x="51" y="96.8">[3]</text>
<text x="52.7" y="97.1">ADC1</text>
<text x="67.3" y="96.5">49</text>
<text x="67.3" y="99">51</text>
<text x="67.3" y="101.5">53</text>
<text x="69.6" y="97.1">ADC1</text>
<text x="69.6" y="99.6">GND</text>
<text x="91.1" y="97.1">RESERVED</text>
<text x="91.1" y="99.6">RESERVED</text>
<text x="97.9" y="96.5">50</text>
<text x="97.9" y="99">52</text>
<text x="97.9" y="101.5">54</text>
<text x="122.6" y="99.8">SPI_SRDY</text>
<text x="122.6" y="96.7">SPI_MRDY</text>
<text x="128.9" y="99.5">[8]</text>
<text x="128.9" y="96.6">[8]</text>
<text x="175.9" y="98.9">[3,4,5,8,9]VDD_3V3</text>
<text x="190.4" y="97.8">R106</text>
<text x="198" y="98.1">0R</text>
<text x="202.8" y="98.4">53</text>
<text x="202.8" y="100.9">55</text>
<text x="233.4" y="98.4">54</text>
<text x="233.4" y="100.9">56</text>
<text x="35.4" y="107">[5,8] CLK_OUT</text>
<text x="51.2" y="102.2">[3] ADC0</text>
<text x="67.3" y="104.1">55</text>
<text x="67.3" y="106.6">57</text>
<text x="69.6" y="102.1">ADC0</text>
<text x="69.6" y="104.7">GND</text>
<text x="69.6" y="107.2">CLK_OUT</text>
<text x="91.9" y="104.7">SPI_CS_N</text>
<text x="92.1" y="107.2">SPI_MPSI</text>
<text x="94.5" y="102.1">GND</text>
<text x="97.9" y="104.1">56</text>
<text x="97.9" y="106.6">58</text>
<text x="122.7" y="104.8">SPI_CS_N</text>
<text x="122.7" y="107.3">SPI_MOSI</text>
<text x="128.3" y="104.6">[8]</text>
<text x="128.3" y="107">[8]</text>
<text x="178.9" y="106.4">[7,9]</text>
<text x="181.7" y="106.6">SGMII_MDIO_CLK</text>
<text x="202.8" y="103.4">57</text>
<text x="202.8" y="106">59</text>
<text x="233.4" y="103.4">58</text>
<text x="233.4" y="106">60</text>
<text x="38.4" y="112.3">[2] STATUS</text>
<text x="38.9" y="109.6">[3] VRTC</text>
<text x="67.3" y="109.2">59</text>
<text x="67.3" y="111.7">61</text>
<text x="69.6" y="109.8">VRTC</text>
<text x="69.6" y="112.3">STATUS</text>
<text x="92" y="109.8">SPI_MISO</text>
<text x="92.6" y="112.3">SPI_CLK</text>
<text x="97.9" y="109.2">60</text>
<text x="97.9" y="111.7">62</text>
<text x="122.6" y="110">SPI_MISO [8]</text>
<text x="122.6" y="112.5">SPI_CLK</text>
<text x="127.8" y="112.3">[8]</text>
<text x="169.5" y="113.9">[1,7]</text>
<text x="178.8" y="111.2">[7,9]</text>
<text x="181.6" y="111.3">SGMII_MDIO_DAT</text>
<text x="184.5" y="112.9">R101</text>
<text x="191.6" y="113.2">1.5K</text>
<text x="202.8" y="108.5">61</text>
<text x="202.8" y="111.1">63</text>
<text x="202.8" y="113.6">65</text>
<text x="233.4" y="108.5">62</text>
<text x="233.4" y="111.1">64</text>
<text x="233.4" y="113.6">66</text>
<text x="35.3" y="117.4">[2] NET_STATUS</text>
<text x="36.6" y="119.9">[2] NET_MODE</text>
<text x="67.3" y="114.2">63</text>
<text x="67.3" y="116.8">65</text>
<text x="67.3" y="119.3">67</text>
<text x="69.6" y="114.8">RESERVED</text>
<text x="69.6" y="117.4">NET_STATUS</text>
<text x="69.6" y="119.9">NET_MODE</text>
<text x="92.1" y="117.4">VDD_EXT</text>
<text x="94.5" y="114.8">GND</text>
<text x="95.7" y="119.9">RI</text>
<text x="97.9" y="114.2">64</text>
<text x="97.9" y="116.8">66</text>
<text x="97.9" y="119.3">68</text>
<text x="123.3" y="119.9">RI_1.8V</text>
<text x="127.9" y="119.6">[4,8]</text>
<text x="135.3" y="116.2">R105</text>
<text x="142.8" y="116.5">0R</text>
<text x="151.7" y="117.5">VDD_EXT</text>
<text x="172.6" y="114.2">USIM2_VDD</text>
<text x="180.3" y="119.1">[7,9]</text>
<text x="181" y="116.7">[7,9]</text>
<text x="183.5" y="119.4">SGMII_RST_N</text>
<text x="183.9" y="116.8">SGMII_INT_N</text>
<text x="202.8" y="116.1">67</text>
<text x="202.8" y="118.6">69</text>
<text x="233.4" y="116.1">68</text>
<text x="233.4" y="118.6">70</text>
<text x="67.3" y="121.8">69</text>
<text x="67.3" y="124.4">71</text>
<text x="69.6" y="122.4">RESERVED</text>
<text x="69.6" y="125">RESERVED</text>
<text x="94.5" y="122.4">DCD</text>
<text x="94.7" y="125">CTS</text>
<text x="97.9" y="121.8">70</text>
<text x="97.9" y="124.4">72</text>
<text x="122.7" y="122.4">DCD_1.8V</text>
<text x="122.8" y="125">CTS_1.8V_M [9]</text>
<text x="128.3" y="122.2">[4]</text>
<text x="202.8" y="121.2">71</text>
<text x="202.8" y="123.7">73</text>
<text x="233.4" y="121.2">72</text>
<text x="233.4" y="123.7">74</text>
<text x="33.3" y="132">0R</text>
<text x="35.3" y="127" transform="rotate(-90 35.3 127)">T103</text>
<text x="36.6" y="128.5" transform="rotate(-90 36.6 128.5)">1</text>
<text x="41.5" y="127.5">[8] USB_ID</text>
<text x="67.3" y="126.9">73</text>
<text x="67.3" y="129.4">75</text>
<text x="67.3" y="132">77</text>
<text x="69.6" y="127.5">USB_ID</text>
<text x="69.6" y="130">GND</text>
<text x="94.7" y="130">DTR</text>
<text x="94.7" y="127.5">RTS</text>
<text x="97.9" y="126.9">74</text>
<text x="97.9" y="129.4">76</text>
<text x="97.9" y="132">78</text>
<text x="122.4" y="130.2">DTR_1.8V [4,8]</text>
<text x="122.4" y="127.5">RTS_1.8V_M [9]</text>
<text x="183.4" y="126.7">[9] SDIO_CMD</text>
<text x="183.5" y="131.7">[9] SDIO_CLK</text>
<text x="202.8" y="126.3">75</text>
<text x="202.8" y="128.8">77</text>
<text x="202.8" y="131.3">79</text>
<text x="233.4" y="126.3">76</text>
<text x="233.4" y="128.8">78</text>
<text x="233.4" y="131.3">80</text>
<text x="15.3" y="135.1">[8]</text>
<text x="15.4" y="132.5">[8]</text>
<text x="17.3" y="135.3">USB_DM</text>
<text x="17.6" y="132.6">USB_DP</text>
<text x="26.5" y="132.1">R102</text>
<text x="26.5" y="134.6">R103</text>
<text x="33.3" y="134.5">0R</text>
<text x="67.3" y="134.5">79</text>
<text x="67.3" y="137.1">81</text>
<text x="69.6" y="132.6">USB_DP</text>
<text x="69.6" y="135.1">USB_DM</text>
<text x="69.6" y="137.7">GND</text>
<text x="91.1" y="137.7">RESERVED</text>
<text x="94.6" y="135.1">RXD</text>
<text x="94.7" y="132.6">TXD</text>
<text x="97.9" y="134.5">80</text>
<text x="97.9" y="137.1">82</text>
<text x="122.4" y="135.3">RXD_1.8V_M [9]</text>
<text x="122.8" y="132.6">TXD_1.8V_M</text>
<text x="129.6" y="132.3">[9]</text>
<text x="184.1" y="136.9">[9] SDIO_D0</text>
<text x="202.8" y="133.9">81</text>
<text x="202.8" y="136.4">83</text>
<text x="233.4" y="133.9">82</text>
<text x="233.4" y="136.4">84</text>
<text x="35.3" y="143.7" transform="rotate(-90 35.3 143.7)">T104</text>
<text x="36.6" y="140.4" transform="rotate(-90 36.6 140.4)">1</text>
<text x="41" y="140.2">USB_VBUS</text>
<text x="67.3" y="139.6">83</text>
<text x="67.3" y="142.1">85</text>
<text x="69.6" y="140.2">USB_VBUS</text>
<text x="69.6" y="142.7">RESERVED</text>
<text x="90.9" y="140.2">W_DISABLE</text>
<text x="91.2" y="142.7">SLEEP_IND</text>
<text x="97.9" y="139.6">84</text>
<text x="97.9" y="142.1">86</text>
<text x="122.6" y="142.7">SLEEP_IND [2]</text>
<text x="122.6" y="140.2">W_DISABLE_N</text>
<text x="130.8" y="140.1">[8]</text>
<text x="184.1" y="139.6">[9] SDIO_D1</text>
<text x="184.4" y="142">[9]</text>
<text x="185.9" y="142.3">SDIO_D2</text>
<text x="202.8" y="139">85</text>
<text x="202.8" y="141.5">87</text>
<text x="233.4" y="139">86</text>
<text x="233.4" y="141.5">88</text>
<text x="18" y="147.1">J103</text>
<text x="67.3" y="144.6">87</text>
<text x="67.3" y="147.2">89</text>
<text x="67.3" y="149.7">91</text>
<text x="69.6" y="145.3">RESERVED</text>
<text x="69.6" y="147.8">RESERVED</text>
<text x="90.8" y="147.8">WAKEUP_IN</text>
<text x="91.3" y="145.3">AP_READY</text>
<text x="97.9" y="144.7">88</text>
<text x="97.9" y="147.2">90</text>
<text x="97.9" y="149.7">92</text>
<text x="122.5" y="147.8">WAKEUP_IN</text>
<text x="122.5" y="145.4">AP_READY [8]</text>
<text x="129.4" y="147.7">[8]</text>
<text x="180.5" y="149.7">[9] WLAN_SLP_CLK</text>
<text x="184.2" y="144.4">[9] SDIO_D3</text>
<text x="202.8" y="144">89</text>
<text x="202.8" y="146.6">91</text>
<text x="202.8" y="149.1">93</text>
<text x="233.4" y="144">90</text>
<text x="233.4" y="146.6">92</text>
<text x="233.4" y="149.1">94</text>
<text x="11.4" y="153.2">VBAT</text>
<text x="20" y="151.6" transform="rotate(-90 20 151.6)">1</text>
<text x="22.5" y="151.6" transform="rotate(-90 22.5 151.6)">2</text>
<text x="24.4" y="151.5">T-PIN-1X2</text>
<text x="42.5" y="153.3">VBAT_TEST</text>
<text x="49.2" y="153">[1]</text>
<text x="53.5" y="154.4">C109</text>
<text x="53.7" y="152">100uF</text>
<text x="67.3" y="152.3">93</text>
<text x="67.3" y="154.8">95</text>
<text x="69.6" y="150.3">GND</text>
<text x="69.6" y="152.9">GND</text>
<text x="69.6" y="155.4">VBAT</text>
<text x="94.5" y="150.3">GND</text>
<text x="94.5" y="152.9">GND</text>
<text x="94.5" y="155.4">GND</text>
<text x="97.9" y="152.3">94</text>
<text x="97.9" y="154.8">96</text>
<text x="202.8" y="151.6">95</text>
<text x="202.8" y="154.2">97</text>
<text x="233.4" y="151.6">96</text>
<text x="233.4" y="154.2">98</text>
<text x="18.4" y="157.5">R104</text>
<text x="24.9" y="157.3">0R</text>
<text x="67.3" y="157.3">97</text>
<text x="67.3" y="159.9">99</text>
<text x="69.6" y="158">VBAT</text>
<text x="69.6" y="160.5">VBAT</text>
<text x="94.1" y="158">VBAT</text>
<text x="94.1" y="160.5">VBAT</text>
<text x="97.9" y="157.4">98</text>
<text x="97.9" y="159.9">100</text>
<text x="202.8" y="156.7">99</text>
<text x="233.4" y="156.7">100</text>
<text x="22.2" y="167.6">PZ3D4V2H</text>
<text x="24" y="164.1">D101</text>
<text x="32.7" y="167.2">NM_330uF</text>
<text x="32.8" y="164.8">C106</text>
<text x="39.2" y="167.3">NM_330uF 100uF</text>
<text x="39.3" y="165">C101</text>
<text x="44.7" y="165">C102</text>
<text x="49.3" y="167.5">100nF</text>
<text x="49.8" y="164.8">C103</text>
<text x="53.7" y="165">C104</text>
<text x="53.7" y="167.5">75pF</text>
<text x="57.4" y="167.5">33pF</text>
<text x="57.5" y="165">C105</text>
<text x="66.8" y="162.4">101</text>
<text x="66.8" y="165">103</text>
<text x="69.6" y="163">GND</text>
<text x="69.6" y="165.6">GND</text>
<text x="94.5" y="163">GND</text>
<text x="94.5" y="165.6">GND</text>
<text x="97.9" y="162.4">102</text>
<text x="97.9" y="165">104</text>
<text x="205.9" y="163.9">AXK500147-N</text>
<text x="90.7" y="173.6">EC25-TE-A</text>
<text x="92.2" y="171.6">J101</text>
<text x="120.7" y="171.8">1</text>
<text x="121.9" y="170.3">H101</text>
<text x="130" y="172.1">1</text>
<text x="131.4" y="170.5">H102</text>
<text x="138.5" y="172.1">1</text>
<text x="139.8" y="170.7">H103</text>
<text x="147.2" y="171.9">1</text>
<text x="148.5" y="170.5">H104</text>
<text x="159.5" y="168.6">TM101</text>
<text x="164.2" y="172.1">1</text>
<text x="172.9" y="168.3">TM102</text>
<text x="178.3" y="171.9">1</text>
<text x="187.3" y="168.4">TM103</text>
<text x="192.2" y="171.9">1</text>
<text x="199.7" y="168.6">TM104</text>
<text x="204.4" y="172.1">1</text>
<text x="213.1" y="168.3">TM105</text>
<text x="218.5" y="171.9">1</text>
<text x="227.5" y="168.4">TM106</text>
<text x="232.4" y="171.9">1</text>
<text x="121.6" y="174.1">HOLE1</text>
<text x="131" y="174.4">HOLE1</text>
<text x="139.4" y="174.4">HOLE1</text>
<text x="148.1" y="174.2">HOLE1</text>
<text x="157.9" y="176.8">OPT_MARK</text>
<text x="171.7" y="176.7">OPT_MARK</text>
<text x="185.7" y="176.7">OPT_MARK</text>
<text x="198.1" y="176.8">OPT_MARK</text>
<text x="211.9" y="176.7">OPT_MARK</text>
<text x="225.9" y="176.7">OPT_MARK</text>
<text x="27.5" y="184">1</text>
<text x="53.2" y="184.9">VBAT_TEST</text>
<text x="60.2" y="184.7">[1]</text>
<text x="133.6" y="185">H105</text>
<text x="148.8" y="185">H106</text>
<text x="163.4" y="185">H107</text>
<text x="177.8" y="185.2">H108</text>
<text x="24.1" y="186.5">T101</text>
<text x="24.1" y="190.3">T102</text>
<text x="27.5" y="187.8">1</text>
<text x="132" y="186.4">1</text>
<text x="133" y="188.7">HOLE2</text>
<text x="147.3" y="186.4">1</text>
<text x="148.2" y="188.7">HOLE2</text>
<text x="161.8" y="186.4">1</text>
<text x="162.8" y="188.7">HOLE2</text>
<text x="176.3" y="186.5">1</text>
<text x="177.2" y="188.8">HOLE2</text>
</g>
</svg>
